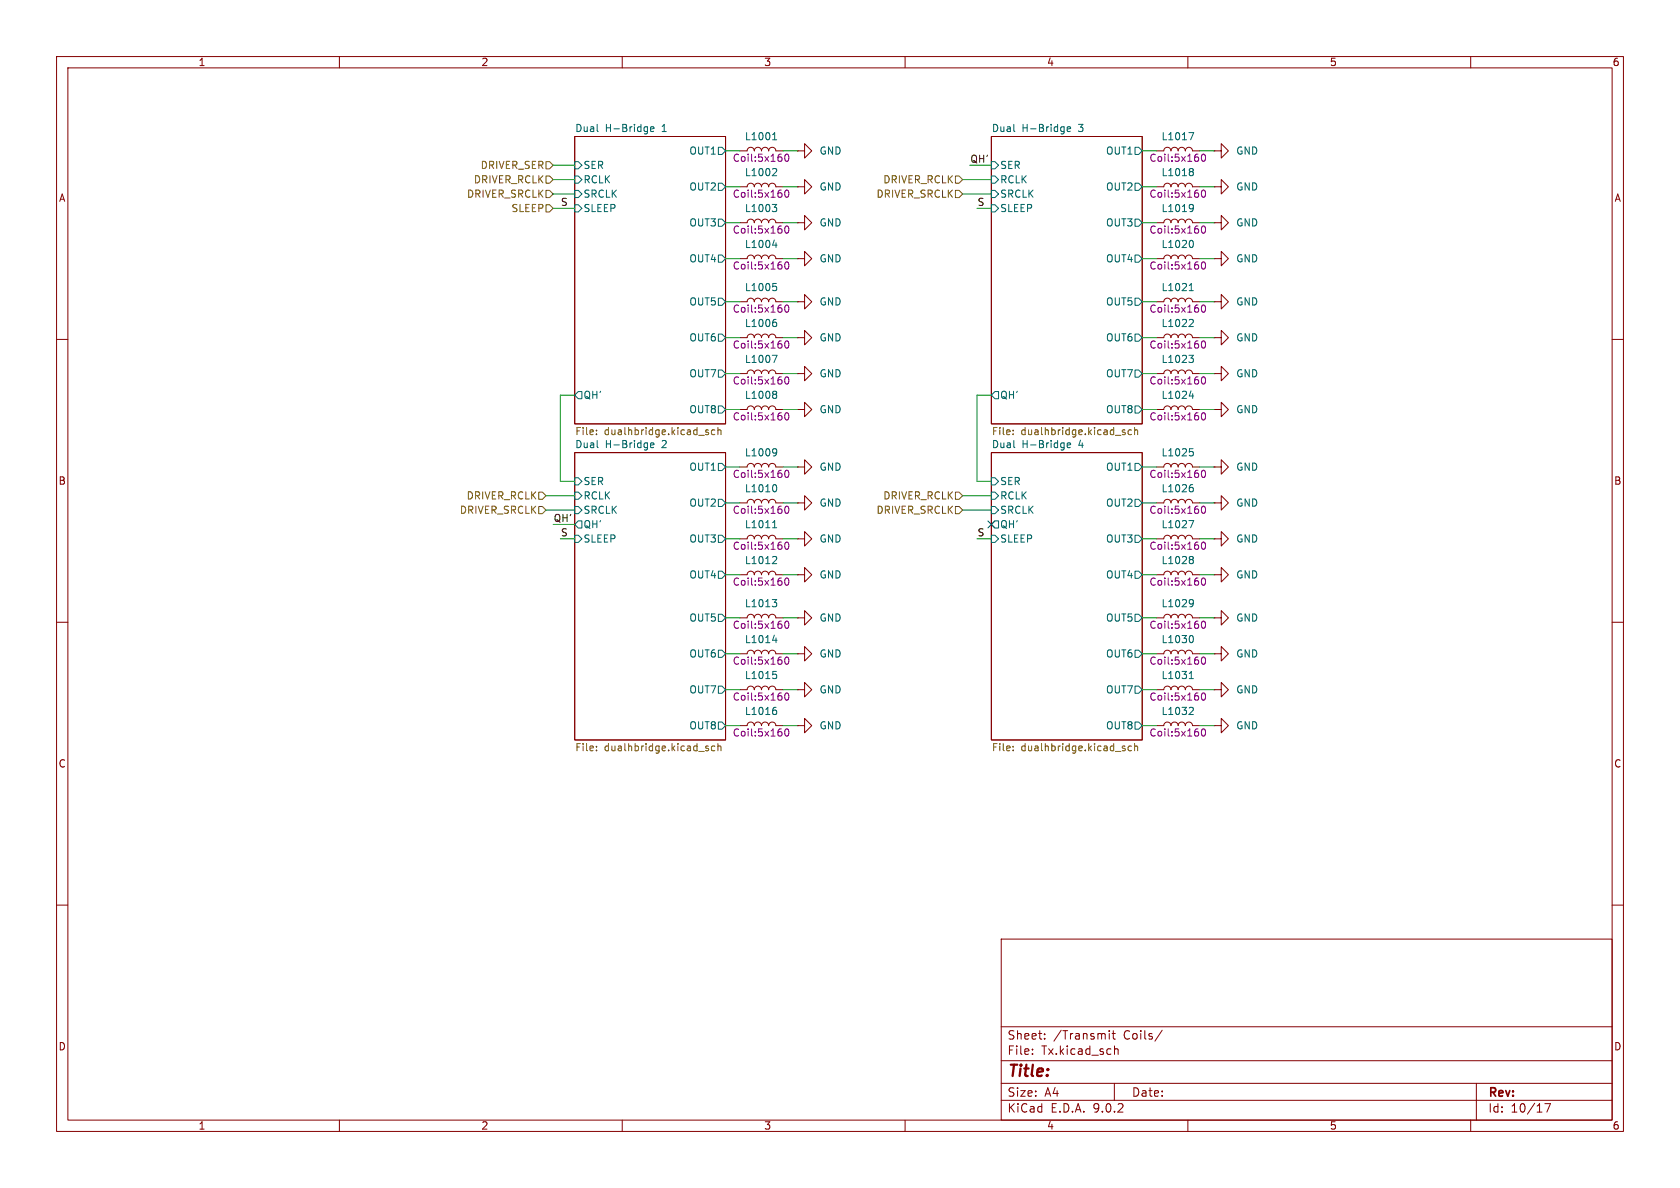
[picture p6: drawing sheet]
<svg xmlns="http://www.w3.org/2000/svg" width="297mm" height="210mm" viewBox="0 0 297 210" stroke-linecap="round" stroke-linejoin="round" font-family="sans-serif">
<g fill="none" stroke="#840000" stroke-width=".18">
<path d="M10 10h277v190h-277zM12 12h273v186h-273zM60 10v2M110 10v2M160 10v2M210 10v2M260 10v2M101.6 24.1h26.7v50.8h-26.7zM130.8 26.7h1.3a.64 .64 0 0 1 .6-.7 .64 .64 0 0 1 .6 .7 .64 .64 0 0 1 .7-.7 .64 .64 0 0 1 .6 .7 .64 .64 0 0 1 .7-.7 .64 .64 0 0 1 .6 .7 .64 .64 0 0 1 .6-.7 .64 .64 0 0 1 .7 .7h1.2M130.8 39.4h1.3a.64 .64 0 0 1 .6-.7 .64 .64 0 0 1 .6 .7 .64 .64 0 0 1 .7-.7 .64 .64 0 0 1 .6 .7 .64 .64 0 0 1 .7-.7 .64 .64 0 0 1 .6 .7 .64 .64 0 0 1 .6-.7 .64 .64 0 0 1 .7 .7h1.2M130.8 33h1.3a.64 .64 0 0 1 .6-.6 .64 .64 0 0 1 .6 .6 .64 .64 0 0 1 .7-.6 .64 .64 0 0 1 .6 .6 .64 .64 0 0 1 .7-.6 .64 .64 0 0 1 .6 .6 .64 .64 0 0 1 .6-.6 .64 .64 0 0 1 .7 .6h1.2M141 33h1.2v-1.2l1.3 1.2-1.3 1.3v-1.3"/>
<path d="M141 33h.1M141 39.4h1.2v-1.3l1.3 1.3-1.3 1.2v-1.2M141 39.4h.1M141 26.7h1.2v-1.3l1.3 1.3-1.3 1.2v-1.2M141 26.7h.1M175.3 24.1h26.6v50.8h-26.6zM204.5 26.7h1.2a.64 .64 0 0 1 .7-.7 .64 .64 0 0 1 .6 .7 .64 .64 0 0 1 .6-.7 .64 .64 0 0 1 .7 .7 .64 .64 0 0 1 .6-.7 .64 .64 0 0 1 .6 .7 .64 .64 0 0 1 .7-.7 .64 .64 0 0 1 .6 .7h1.3M204.5 39.4h1.2a.64 .64 0 0 1 .7-.7 .64 .64 0 0 1 .6 .7 .64 .64 0 0 1 .6-.7 .64 .64 0 0 1 .7 .7 .64 .64 0 0 1 .6-.7 .64 .64 0 0 1 .6 .7 .64 .64 0 0 1 .7-.7 .64 .64 0 0 1 .6 .7h1.3M204.5 33h1.2a.64 .64 0 0 1 .7-.6 .64 .64 0 0 1 .6 .6 .64 .64 0 0 1 .6-.6 .64 .64 0 0 1 .7 .6 .64 .64 0 0 1 .6-.6 .64 .64 0 0 1 .6 .6 .64 .64 0 0 1 .7-.6 .64 .64 0 0 1 .6 .6h1.3M214.6 26.7h1.3v-1.3l1.3 1.3-1.3 1.2v-1.2M214.6 26.7h.1M214.6 33h1.3v-1.2l1.3 1.2-1.3 1.3v-1.3"/>
<path d="M214.6 33h.1M214.6 39.4h1.3v-1.3l1.3 1.3-1.3 1.2v-1.2M214.6 39.4h.1M130.8 45.7h1.3a.64 .64 0 0 1 .6-.6 .64 .64 0 0 1 .6 .6 .64 .64 0 0 1 .7-.6 .64 .64 0 0 1 .6 .6 .64 .64 0 0 1 .7-.6 .64 .64 0 0 1 .6 .6 .64 .64 0 0 1 .6-.6 .64 .64 0 0 1 .7 .6h1.2M130.8 59.7h1.3a.64 .64 0 0 1 .6-.6 .64 .64 0 0 1 .6 .6 .64 .64 0 0 1 .7-.6 .64 .64 0 0 1 .6 .6 .64 .64 0 0 1 .7-.6 .64 .64 0 0 1 .6 .6 .64 .64 0 0 1 .6-.6 .64 .64 0 0 1 .7 .6h1.2M130.8 53.3h1.3a.64 .64 0 0 1 .6-.6 .64 .64 0 0 1 .6 .6 .64 .64 0 0 1 .7-.6 .64 .64 0 0 1 .6 .6 .64 .64 0 0 1 .7-.6 .64 .64 0 0 1 .6 .6 .64 .64 0 0 1 .6-.6 .64 .64 0 0 1 .7 .6h1.2M141 53.3h1.2v-1.2l1.3 1.2-1.3 1.3v-1.3M141 53.3h.1M141 45.7h1.2v-1.2l1.3 1.2-1.3 1.3v-1.3M141 45.7h.1M141 59.7h1.2v-1.3l1.3 1.3-1.3 1.3v-1.3M141 59.7h.1"/>
<path d="M204.5 45.7h1.2a.64 .64 0 0 1 .7-.6 .64 .64 0 0 1 .6 .6 .64 .64 0 0 1 .6-.6 .64 .64 0 0 1 .7 .6 .64 .64 0 0 1 .6-.6 .64 .64 0 0 1 .6 .6 .64 .64 0 0 1 .7-.6 .64 .64 0 0 1 .6 .6h1.3M204.5 53.3h1.2a.64 .64 0 0 1 .7-.6 .64 .64 0 0 1 .6 .6 .64 .64 0 0 1 .6-.6 .64 .64 0 0 1 .7 .6 .64 .64 0 0 1 .6-.6 .64 .64 0 0 1 .6 .6 .64 .64 0 0 1 .7-.6 .64 .64 0 0 1 .6 .6h1.3M204.5 59.7h1.2a.64 .64 0 0 1 .7-.6 .64 .64 0 0 1 .6 .6 .64 .64 0 0 1 .6-.6 .64 .64 0 0 1 .7 .6 .64 .64 0 0 1 .6-.6 .64 .64 0 0 1 .6 .6 .64 .64 0 0 1 .7-.6 .64 .64 0 0 1 .6 .6h1.3M214.6 45.7h1.3v-1.2l1.3 1.2-1.3 1.3v-1.3M214.6 45.7h.1M214.6 53.3h1.3v-1.2l1.3 1.2-1.3 1.3v-1.3M214.6 53.3h.1M214.6 59.7h1.3v-1.3l1.3 1.3-1.3 1.3v-1.3M214.6 59.7h.1M10 60h2M130.8 72.4h1.3a.64 .64 0 0 1 .6-.6 .64 .64 0 0 1 .6 .6 .64 .64 0 0 1 .7-.6 .64 .64 0 0 1 .6 .6 .64 .64 0 0 1 .7-.6 .64 .64 0 0 1 .6 .6 .64 .64 0 0 1 .6-.6 .64 .64 0 0 1 .7 .6h1.2M130.8 66h1.3a.64 .64 0 0 1 .6-.6 .64 .64 0 0 1 .6 .6 .64 .64 0 0 1 .7-.6 .64 .64 0 0 1 .6 .6 .64 .64 0 0 1 .7-.6 .64 .64 0 0 1 .6 .6 .64 .64 0 0 1 .6-.6 .64 .64 0 0 1 .7 .6h1.2"/>
<path d="M141 66h1.2v-1.2l1.3 1.2-1.3 1.3v-1.3M141 66h.1M141 72.4h1.2v-1.3l1.3 1.3-1.3 1.3v-1.3M141 72.4h.1M204.5 72.4h1.2a.64 .64 0 0 1 .7-.6 .64 .64 0 0 1 .6 .6 .64 .64 0 0 1 .6-.6 .64 .64 0 0 1 .7 .6 .64 .64 0 0 1 .6-.6 .64 .64 0 0 1 .6 .6 .64 .64 0 0 1 .7-.6 .64 .64 0 0 1 .6 .6h1.3M204.5 66h1.2a.64 .64 0 0 1 .7-.6 .64 .64 0 0 1 .6 .6 .64 .64 0 0 1 .6-.6 .64 .64 0 0 1 .7 .6 .64 .64 0 0 1 .6-.6 .64 .64 0 0 1 .6 .6 .64 .64 0 0 1 .7-.6 .64 .64 0 0 1 .6 .6h1.3M214.6 66h1.3v-1.2l1.3 1.2-1.3 1.3v-1.3M214.6 66h.1M214.6 72.4h1.3v-1.3l1.3 1.3-1.3 1.3v-1.3M214.6 72.4h.1M285 60h2M101.6 80h26.7v50.8h-26.7z"/>
<path d="M130.8 82.6h1.3a.64 .64 0 0 1 .6-.7 .64 .64 0 0 1 .6 .7 .64 .64 0 0 1 .7-.7 .64 .64 0 0 1 .6 .7 .64 .64 0 0 1 .7-.7 .64 .64 0 0 1 .6 .7 .64 .64 0 0 1 .6-.7 .64 .64 0 0 1 .7 .7h1.2M130.8 88.9h1.3a.64 .64 0 0 1 .6-.6 .64 .64 0 0 1 .6 .6 .64 .64 0 0 1 .7-.6 .64 .64 0 0 1 .6 .6 .64 .64 0 0 1 .7-.6 .64 .64 0 0 1 .6 .6 .64 .64 0 0 1 .6-.6 .64 .64 0 0 1 .7 .6h1.2M130.8 95.3h1.3a.64 .64 0 0 1 .6-.7 .64 .64 0 0 1 .6 .7 .64 .64 0 0 1 .7-.7 .64 .64 0 0 1 .6 .7 .64 .64 0 0 1 .7-.7 .64 .64 0 0 1 .6 .7 .64 .64 0 0 1 .6-.7 .64 .64 0 0 1 .7 .7h1.2M141 82.6h1.2v-1.3l1.3 1.3-1.3 1.2v-1.2M141 82.6h.1M141 88.9h1.2v-1.3l1.3 1.3-1.3 1.3v-1.3M141 88.9h.1M141 95.3h1.2v-1.3l1.3 1.3-1.3 1.2v-1.2M141 95.3h.1M175.3 80h26.6v50.8h-26.6zM204.5 88.9h1.2a.64 .64 0 0 1 .7-.6 .64 .64 0 0 1 .6 .6 .64 .64 0 0 1 .6-.6 .64 .64 0 0 1 .7 .6 .64 .64 0 0 1 .6-.6 .64 .64 0 0 1 .6 .6 .64 .64 0 0 1 .7-.6 .64 .64 0 0 1 .6 .6h1.3M204.5 82.6h1.2a.64 .64 0 0 1 .7-.7 .64 .64 0 0 1 .6 .7 .64 .64 0 0 1 .6-.7 .64 .64 0 0 1 .7 .7 .64 .64 0 0 1 .6-.7 .64 .64 0 0 1 .6 .7 .64 .64 0 0 1 .7-.7 .64 .64 0 0 1 .6 .7h1.3"/>
<path d="M204.5 95.3h1.2a.64 .64 0 0 1 .7-.7 .64 .64 0 0 1 .6 .7 .64 .64 0 0 1 .6-.7 .64 .64 0 0 1 .7 .7 .64 .64 0 0 1 .6-.7 .64 .64 0 0 1 .6 .7 .64 .64 0 0 1 .7-.7 .64 .64 0 0 1 .6 .7h1.3M214.6 82.6h1.3v-1.3l1.3 1.3-1.3 1.2v-1.2M214.6 82.6h.1M214.6 95.3h1.3v-1.3l1.3 1.3-1.3 1.2v-1.2M214.6 95.3h.1M214.6 88.9h1.3v-1.3l1.3 1.3-1.3 1.3v-1.3M214.6 88.9h.1M10 110h2M130.8 115.6h1.3a.64 .64 0 0 1 .6-.7 .64 .64 0 0 1 .6 .7 .64 .64 0 0 1 .7-.7 .64 .64 0 0 1 .6 .7 .64 .64 0 0 1 .7-.7 .64 .64 0 0 1 .6 .7 .64 .64 0 0 1 .6-.7 .64 .64 0 0 1 .7 .7h1.2M130.8 109.2h1.3a.64 .64 0 0 1 .6-.6 .64 .64 0 0 1 .6 .6 .64 .64 0 0 1 .7-.6 .64 .64 0 0 1 .6 .6 .64 .64 0 0 1 .7-.6 .64 .64 0 0 1 .6 .6 .64 .64 0 0 1 .6-.6 .64 .64 0 0 1 .7 .6h1.2M130.8 101.6h1.3a.64 .64 0 0 1 .6-.6 .64 .64 0 0 1 .6 .6 .64 .64 0 0 1 .7-.6 .64 .64 0 0 1 .6 .6 .64 .64 0 0 1 .7-.6 .64 .64 0 0 1 .6 .6 .64 .64 0 0 1 .6-.6 .64 .64 0 0 1 .7 .6h1.2M141 101.6h1.2v-1.3l1.3 1.3-1.3 1.3v-1.3"/>
<path d="M141 101.6h.1M141 109.2h1.2v-1.2l1.3 1.2-1.3 1.3v-1.3M141 109.2h.1M141 115.6h1.2v-1.3l1.3 1.3-1.3 1.2v-1.2M141 115.6h.1M204.5 101.6h1.2a.64 .64 0 0 1 .7-.6 .64 .64 0 0 1 .6 .6 .64 .64 0 0 1 .6-.6 .64 .64 0 0 1 .7 .6 .64 .64 0 0 1 .6-.6 .64 .64 0 0 1 .6 .6 .64 .64 0 0 1 .7-.6 .64 .64 0 0 1 .6 .6h1.3M204.5 109.2h1.2a.64 .64 0 0 1 .7-.6 .64 .64 0 0 1 .6 .6 .64 .64 0 0 1 .6-.6 .64 .64 0 0 1 .7 .6 .64 .64 0 0 1 .6-.6 .64 .64 0 0 1 .6 .6 .64 .64 0 0 1 .7-.6 .64 .64 0 0 1 .6 .6h1.3M204.5 115.6h1.2a.64 .64 0 0 1 .7-.7 .64 .64 0 0 1 .6 .7 .64 .64 0 0 1 .6-.7 .64 .64 0 0 1 .7 .7 .64 .64 0 0 1 .6-.7 .64 .64 0 0 1 .6 .7 .64 .64 0 0 1 .7-.7 .64 .64 0 0 1 .6 .7h1.3M214.6 109.2h1.3v-1.2l1.3 1.2-1.3 1.3v-1.3M214.6 109.2h.1M214.6 101.6h1.3v-1.3l1.3 1.3-1.3 1.3v-1.3M214.6 101.6h.1"/>
<path d="M214.6 115.6h1.3v-1.3l1.3 1.3-1.3 1.2v-1.2M214.6 115.6h.1M285 110h2M130.8 121.9h1.3a.64 .64 0 0 1 .6-.6 .64 .64 0 0 1 .6 .6 .64 .64 0 0 1 .7-.6 .64 .64 0 0 1 .6 .6 .64 .64 0 0 1 .7-.6 .64 .64 0 0 1 .6 .6 .64 .64 0 0 1 .6-.6 .64 .64 0 0 1 .7 .6h1.2M130.8 128.3h1.3a.64 .64 0 0 1 .6-.7 .64 .64 0 0 1 .6 .7 .64 .64 0 0 1 .7-.7 .64 .64 0 0 1 .6 .7 .64 .64 0 0 1 .7-.7 .64 .64 0 0 1 .6 .7 .64 .64 0 0 1 .6-.7 .64 .64 0 0 1 .7 .7h1.2M141 128.3h1.2v-1.3l1.3 1.3-1.3 1.2v-1.2M141 128.3h.1M141 121.9h1.2v-1.2l1.3 1.2-1.3 1.3v-1.3M141 121.9h.1M204.5 121.9h1.2a.64 .64 0 0 1 .7-.6 .64 .64 0 0 1 .6 .6 .64 .64 0 0 1 .6-.6 .64 .64 0 0 1 .7 .6 .64 .64 0 0 1 .6-.6 .64 .64 0 0 1 .6 .6 .64 .64 0 0 1 .7-.6 .64 .64 0 0 1 .6 .6h1.3M204.5 128.3h1.2a.64 .64 0 0 1 .7-.7 .64 .64 0 0 1 .6 .7 .64 .64 0 0 1 .6-.7 .64 .64 0 0 1 .7 .7 .64 .64 0 0 1 .6-.7 .64 .64 0 0 1 .6 .7 .64 .64 0 0 1 .7-.7 .64 .64 0 0 1 .6 .7h1.3M214.6 128.3h1.3v-1.3l1.3 1.3-1.3 1.2v-1.2"/>
<path d="M214.6 128.3h.1M214.6 121.9h1.3v-1.2l1.3 1.2-1.3 1.3v-1.3M214.6 121.9h.1M10 160h2M177 166h108v32h-108zM285 160h2M60 198v2M110 198v2M160 198v2M177 194.5h108M177 191.5h108M177 187.5h108"/>
<path d="M177 181.5h108M182.5 186.3v.1M182.5 185.5v.1M184.7 183.6v.1M184.7 182.8v.1M196.1 182.2v.1M196.1 182.7v1M196.6 182.7h.6M196.8 182.2v1.3l.4 .2M197 191.5v3M197 184.9v1.5M197 185.5l.2-.1 .4 .1 .1 .9"/>
<path d="M205.5 182.1l-1.3 2M210 198v2M260 198v2M261 191.5v6.5M273.1 195.1h1l-.6 1.5"/>
</g>
<g fill="none" stroke="#006464" stroke-width=".18">
<path d="M101.6 33.7h.6l.7 .6-.7 .6h-.6zM101.6 31.1h.6l.7 .7-.7 .6h-.6zM101.6 28.6h.6l.7 .6-.7 .6h-.6zM101.6 36.2h.6l.7 .6-.7 .7h-.6zM105.6 23.2l.2 .1M115 22.8l.6-.1-.1-.2-.3-.1-.2 .2 .1 .6h.4M127 26h.6l.7 .7-.7 .6h-.6zM127 32.4h.6l.7 .6-.7 .7h-.6zM127 38.7h.6l.7 .7-.7 .6h-.6zM136.5 36.1h.8l-.4 .5 .4 .1v.5l-.2 .2h-.4M136.6 24.7h.7M136.7 23.7l.2-.3v1.3"/>
<path d="M136.8 29.8h.4l.1 .4-.8 .9h.8M175.3 33.7h.6l.6 .6-.6 .6h-.6zM175.3 31.1h.6l.6 .7-.6 .6h-.6zM175.3 28.6h.6l.6 .6-.6 .6h-.6zM175.3 36.2h.6l.6 .6-.6 .7h-.6zM179.3 23.2l.1 .1M188.7 22.8l.6-.1-.1-.2-.4-.1-.1 .2v.6h.5M200.7 26h.6l.6 .7-.6 .6h-.6zM200.7 32.4h.6l.6 .6-.6 .7h-.6zM200.7 38.7h.6l.6 .7-.6 .6h-.6zM210.2 23.4h.8l-.5 1.3M210.5 29.8h.2l.3 .2-.3 .3"/>
<path d="M210.5 36.1l.4 .2a.84 .84 0 0 1-.3 1.1M210.5 30.3h.2M210.7 30.3l.3 .3v.2l-.1 .2-.4 .1M211 36.7l-.3 .2h-.2M127 45.1h.6l.7 .6-.7 .7h-.6zM127 52.7h.6l.7 .6-.7 .7h-.6zM127 59.1h.6l.7 .6-.7 .6h-.6zM136.6 43.3h.8M136.6 50.1h.7M136.8 50.6h.3l.2 .2-.1 .5-.4 .1M136.8 56.9h.3l.2 .3v.4l-.5 .1M136.9 56.5h.3"/>
<path d="M137.2 42.9v.9M200.7 45.1h.6l.6 .6-.6 .7h-.6zM200.7 52.7h.6l.6 .6-.6 .7h-.6zM200.7 59.1h.6l.6 .6-.6 .6h-.6zM210.2 51.4h.8M210.4 50.4l.2-.3v1.3M210.4 56.5h.5l.1 .3-.8 .9h.8M210.7 42.5a.79 .79 0 0 1 0 1.3M101.6 69.9l.6-.7h.7v1.3h-.7zM105.6 79.1h.2M115 78.7l.6-.1-.1-.3h-.3l-.2 .2 .1 .6h.4M127 65.4h.6l.7 .6-.7 .7h-.6z"/>
<path d="M127 71.8h.6l.7 .6-.7 .6h-.6zM136.5 62.8h.9l-.6 1.3M136.8 69.2h.3l.2 .2-.2 .3M136.8 79.3l.5 .1a.84 .84 0 0 1-.4 1.2M136.8 69.7h.3M137.1 69.7l.2 .2v.3l-.1 .2h-.4M137.3 79.9l-.2 .2h-.3M175.3 69.9l.6-.7h.6v1.3h-.6zM179.3 79.1h.1M188.7 78.7l.6-.1-.1-.3h-.4l-.1 .2v.6h.5M200.7 65.4h.6l.6 .6-.6 .7h-.6zM200.7 71.8h.6l.6 .6-.6 .6h-.6z"/>
<path d="M210.2 62.8h.8l-.5 .5 .4 .1 .1 .4-.3 .3h-.3M210.2 70h.8M210.3 79.3h.6M210.4 79.8h.3l.3 .2-.1 .5-.5 .1M210.9 69.6v.8M101.6 92.7l.6-.6h.7v1.2h-.7zM101.6 89.5h.6l.7 .7-.7 .6h-.6zM101.6 87h.6l.7 .6-.7 .7h-.6zM101.6 84.5h.6l.7 .6-.7 .6h-.6zM101.6 94.6h.6l.7 .7-.7 .6h-.6zM127 81.9h.6l.7 .7-.7 .6h-.6zM127 88.3h.6l.7 .6-.7 .6h-.6z"/>
<path d="M127 94.6h.6l.7 .7-.7 .6h-.6zM136.6 93.3h.7M136.7 92.3l.2-.3v1.3M136.8 98.4h.4l.1 .3-.8 .9h.8M137 85.7a.79 .79 0 0 1 0 1.2M175.3 89.5h.6l.6 .7-.6 .6h-.6zM175.3 87h.6l.6 .6-.6 .7h-.6zM175.3 84.5h.6l.6 .6-.6 .6h-.6zM175.3 94.6h.6l.6 .7-.6 .6h-.6zM175.9 92.1h.6v1.2h-.6l-.6-.6zM200.7 81.9h.6l.6 .7-.6 .6h-.6zM200.7 88.3h.6l.6 .6-.6 .6h-.6z"/>
<path d="M200.7 94.6h.6l.6 .7-.6 .6h-.6zM210.2 92h.8l-.5 1.3M210.5 98.4h.2l.3 .2-.3 .3M210.5 86.2h.2l.3 .2-.1 .4-.4 .1M210.5 98.9h.2M210.6 85.7h.3M210.7 98.9l.3 .3v.2l-.1 .2h-.4M127 101h.6l.7 .6-.7 .6h-.6zM127 108.6h.6l.7 .6-.7 .7h-.6zM127 114.9h.6l.7 .7-.7 .6h-.6zM136.5 106h.8l-.4 .5 .4 .1v.4l-.2 .3h-.4M136.6 113.2h.8"/>
<path d="M136.6 118.7h.7M136.8 119.2h.3l.2 .2-.1 .5-.4 .1M137.2 112.8v.8M200.7 101h.6l.6 .6-.6 .6h-.6zM200.7 108.6h.6l.6 .6-.6 .7h-.6zM200.7 114.9h.6l.6 .7-.6 .6h-.6zM210.2 120h.8M210.4 119l.2-.3v1.3M210.5 106l.4 .1a.84 .84 0 0 1-.3 1.2M210.7 112.3a.79 .79 0 0 1 0 1.3M211 106.5l-.3 .3h-.2M127 121.3h.6l.7 .6-.7 .7h-.6z"/>
<path d="M127 127.6h.6l.7 .7-.7 .6h-.6zM136.8 125.5h.3l.2 .3v.4l-.5 .1M136.9 125h.3M200.7 121.3h.6l.6 .6-.6 .7h-.6zM200.7 127.6h.6l.6 .7-.6 .6h-.6zM210.4 125l.5 .1 .1 .3-.8 .9h.8"/>
</g>
<g fill="none" stroke="#725600" stroke-width=".18">
<path d="M96.5 28.6h.7l.6 .6-.6 .6h-.7zM96.5 36.2h.7l.6 .6-.6 .7h-.7zM96.5 33.7h.7l.6 .6-.6 .6h-.7zM96.5 31.1h.7l.6 .7-.6 .6h-.7zM168.9 33.7h.6l.7 .6-.7 .6h-.6zM168.9 31.1h.6l.7 .7-.7 .6h-.6zM105.4 76.7v.1M105.4 76.1v.1M124.9 76.4l.3 .1 .1 .2-.2 .1h-.2M124.9 76l.3 .1M126.4 76.1l-.4-.1-.2 .2 .1 .6h.5M126.9 76.1l.2-.1 .3 .1 .1 .7"/>
<path d="M126.9 75.6v1.2M179.1 76.7v.1M179.1 76.1v.1M198.6 76.4l.3 .1v.2l-.1 .1h-.3M198.6 76l.3 .1M200 76.1l-.3-.1-.3 .2 .2 .6h.4M200.6 76.1l.2-.1 .3 .1v.7M200.6 75.6v1.2M95.2 89.5h.7l.6 .7-.6 .6h-.7zM95.2 87h.7l.6 .6-.6 .7h-.7zM168.9 89.5h.6l.7 .7-.7 .6h-.6zM168.9 87h.6l.7 .6-.7 .7h-.6z"/>
<path d="M105.4 131.9v.2M105.4 132.6v.1M124.9 132.3l.3 .1 .1 .1-.2 .2h-.2M124.9 131.9h.3M126.4 131.9h-.4l-.2 .2 .1 .6h.5M126.9 131.4v1.3M126.9 132l.2-.1h.3l.1 .8M179.1 131.9v.2M179.1 132.6v.1M198.6 132.3l.3 .1v.1l-.1 .2h-.3M198.6 131.9h.3M200 131.9h-.3l-.3 .2 .2 .6h.4"/>
<path d="M200.6 131.4v1.3M200.6 132l.2-.1h.3v.8"/>
</g>
<g fill="none" stroke="#840084" stroke-width=".18">
<path d="M138.9 27.4l.1-.2a.68 .68 0 0 1 .5 .7 .68 .68 0 0 1-.5 .6l-.1-.1-.2-.4zM138.9 33.7l.1-.1a.68 .68 0 0 1 .5 .6 .68 .68 0 0 1-.5 .7l-.1-.2-.2-.3zM212.6 27.3l.1-.1a.68 .68 0 0 1 .4 .7 .68 .68 0 0 1-.4 .6 .84 .84 0 0 1-.1-1.2zM212.6 33.7l.1-.1a.68 .68 0 0 1 .4 .6 .68 .68 0 0 1-.4 .7 .84 .84 0 0 1-.1-1.2zM138.9 40.1l.1-.2a.68 .68 0 0 1 .5 .7 .68 .68 0 0 1-.5 .6l-.1-.1-.2-.4zM138.9 46.4l.1-.1a.68 .68 0 0 1 .5 .6 .68 .68 0 0 1-.5 .7l-.1-.2-.2-.3zM138.9 54l.1-.1a.68 .68 0 0 1 .5 .7 .68 .68 0 0 1-.5 .6l-.1-.1-.2-.4zM212.6 40l.1-.1a.68 .68 0 0 1 .4 .7 .68 .68 0 0 1-.4 .6 .84 .84 0 0 1-.1-1.2zM212.6 46.4l.1-.1a.68 .68 0 0 1 .4 .6 .68 .68 0 0 1-.4 .7 .84 .84 0 0 1-.1-1.2zM212.6 54l.1-.1a.68 .68 0 0 1 .4 .7 .68 .68 0 0 1-.4 .6 .84 .84 0 0 1-.1-1.2zM138.9 66.7l.1-.1a.68 .68 0 0 1 .5 .7 .68 .68 0 0 1-.5 .6l-.1-.1-.2-.4zM138.9 60.4l.1-.1a.68 .68 0 0 1 .5 .6 .68 .68 0 0 1-.5 .6l-.1-.1-.2-.3z"/>
<path d="M138.9 73.1l.1-.1a.68 .68 0 0 1 .5 .6 .68 .68 0 0 1-.5 .6l-.1-.1-.2-.3zM212.6 60.3h.1a.68 .68 0 0 1 .4 .6 .68 .68 0 0 1-.4 .6 .84 .84 0 0 1-.1-1.2zM212.6 66.7l.1-.1a.68 .68 0 0 1 .4 .7 .68 .68 0 0 1-.4 .6 .84 .84 0 0 1-.1-1.2zM212.6 73h.1a.68 .68 0 0 1 .4 .6 .68 .68 0 0 1-.4 .6 .84 .84 0 0 1-.1-1.2zM138.9 89.6l.1-.1a.68 .68 0 0 1 .5 .6 .68 .68 0 0 1-.5 .6l-.1-.1-.2-.3zM138.9 83.3l.1-.2a.68 .68 0 0 1 .5 .7 .68 .68 0 0 1-.5 .6l-.1-.1-.2-.4zM138.9 96l.1-.2a.68 .68 0 0 1 .5 .7 .68 .68 0 0 1-.5 .6l-.1-.1-.2-.4zM212.6 83.2l.1-.1a.68 .68 0 0 1 .4 .7 .68 .68 0 0 1-.4 .6 .84 .84 0 0 1-.1-1.2zM212.6 89.5h.1a.68 .68 0 0 1 .4 .6 .68 .68 0 0 1-.4 .6 .84 .84 0 0 1-.1-1.2zM212.6 95.9l.1-.1a.68 .68 0 0 1 .4 .7 .68 .68 0 0 1-.4 .6 .84 .84 0 0 1-.1-1.2zM138.9 102.3l.1-.1a.68 .68 0 0 1 .5 .6 .68 .68 0 0 1-.5 .6l-.1-.1-.2-.3zM138.9 109.9l.1-.1a.68 .68 0 0 1 .5 .6 .68 .68 0 0 1-.5 .7l-.1-.2-.2-.3z"/>
<path d="M138.9 116.3l.1-.2a.68 .68 0 0 1 .5 .7 .68 .68 0 0 1-.5 .6l-.1-.1-.2-.4zM212.6 102.2h.1a.68 .68 0 0 1 .4 .6 .68 .68 0 0 1-.4 .6 .84 .84 0 0 1-.1-1.2zM212.6 109.9l.1-.1a.68 .68 0 0 1 .4 .6 .68 .68 0 0 1-.4 .7 .84 .84 0 0 1-.1-1.2zM212.6 116.2l.1-.1a.68 .68 0 0 1 .4 .7 .68 .68 0 0 1-.4 .6 .84 .84 0 0 1-.1-1.2zM138.9 122.6l.1-.1a.68 .68 0 0 1 .5 .6 .68 .68 0 0 1-.5 .7l-.1-.2-.2-.3zM138.9 129l.1-.2a.68 .68 0 0 1 .5 .7 .68 .68 0 0 1-.5 .6l-.1-.1-.2-.4zM212.6 122.6l.1-.1a.68 .68 0 0 1 .4 .6 .68 .68 0 0 1-.4 .7 .84 .84 0 0 1-.1-1.2zM212.6 128.9l.1-.1a.68 .68 0 0 1 .4 .7 .68 .68 0 0 1-.4 .6 .84 .84 0 0 1-.1-1.2z"/>
</g>
<g fill="none" stroke="#009600" stroke-width=".18">
<path d="M97.8 31.8h3.8M97.8 29.2h3.8M97.8 34.3h3.8M97.8 36.8h3.8M128.3 39.4h2.5M128.3 26.7h2.5M128.3 33h2.5M138.4 39.4h2.6M138.4 26.7h2.6M138.4 33h2.6M170.2 31.8h5.1M170.2 34.3h5.1"/>
<path d="M171.4 29.2h3.9M172.7 36.8h2.6M201.9 39.4h2.6M201.9 26.7h2.6M201.9 33h2.6M212.1 39.4h2.5M212.1 26.7h2.5M212.1 33h2.5M128.3 45.7h2.5M128.3 59.7h2.5M128.3 53.3h2.5M138.4 45.7h2.6"/>
<path d="M138.4 59.7h2.6M138.4 53.3h2.6M201.9 45.7h2.6M201.9 59.7h2.6M201.9 53.3h2.6M212.1 45.7h2.5M212.1 59.7h2.5M212.1 53.3h2.5M101.6 69.9h-2.5v15.2h2.5M128.3 66h2.5M128.3 72.4h2.5M138.4 66h2.6"/>
<path d="M138.4 72.4h2.6M175.3 69.9h-2.6v15.2h2.6M201.9 66h2.6M201.9 72.4h2.6M212.1 66h2.5M212.1 72.4h2.5M96.5 87.6h5.1M96.5 90.2h5.1M97.8 92.7h3.8M99.1 95.3h2.5M128.3 82.6h2.5M128.3 95.3h2.5"/>
<path d="M128.3 88.9h2.5M138.4 82.6h2.6M138.4 95.3h2.6M138.4 88.9h2.6M170.2 87.6h5.1M170.2 90.2h5.1M172.7 95.3h2.6M201.9 82.6h2.6M201.9 95.3h2.6M201.9 88.9h2.6M212.1 82.6h2.5M212.1 95.3h2.5"/>
<path d="M212.1 88.9h2.5M128.3 109.2h2.5M128.3 101.6h2.5M128.3 115.6h2.5M138.4 109.2h2.6M138.4 101.6h2.6M138.4 115.6h2.6M201.9 109.2h2.6M201.9 101.6h2.6M201.9 115.6h2.6M212.1 109.2h2.5M212.1 101.6h2.5"/>
<path d="M212.1 115.6h2.5M128.3 121.9h2.5M128.3 128.3h2.5M138.4 121.9h2.6M138.4 128.3h2.6M201.9 121.9h2.6M201.9 128.3h2.6M212.1 121.9h2.5M212.1 128.3h2.5"/>
</g>
<path d="M174.7 92.1l1.2 1.2M175.9 92.1l-1.2 1.2" fill="none" stroke="#000084" stroke-width=".18"/>
<text font-size="2.8" fill="#840000" x="178" y="190.9">Title:</text>
<g font-size="2.1" fill="#840000">
<text x="178" y="184">Sheet:</text>
<text x="186.2" y="184">/Transmit</text>
<text x="198.7" y="184">Coils/</text>
<text x="178" y="186.7">File:</text>
<text x="184.1" y="186.7">Tx.kicad_sch</text>
<text x="178" y="196.9">KiCad</text>
<text x="178" y="194.1">Size:</text>
<text x="184.7" y="194.1">A4</text>
<text x="185.7" y="196.9">E.D.A.</text>
<text x="193.3" y="196.9">9.0.2</text>
<text x="200" y="194.1">Date:</text>
<text x="263" y="194.3">Rev:</text>
<text x="263" y="196.9">Id:</text>
<text x="267.1" y="196.9">10/17</text>
</g>
<g font-size="1.8" fill="#840000">
<text x="35" y="11.9">1</text>
<text x="85" y="11.9">2</text>
<text x="135" y="11.9">3</text>
<text x="185" y="11.9">4</text>
<text x="235" y="11.9">5</text>
<text x="285" y="11.9">6</text>
<text x="10.3" y="35.9">A</text>
<text x="285.3" y="35.9">A</text>
<text x="10.3" y="85.9">B</text>
<text x="285.3" y="85.9">B</text>
<text x="10.3" y="135.9">C</text>
<text x="285.3" y="135.9">C</text>
<text x="10.3" y="185.9">D</text>
<text x="285.3" y="185.9">D</text>
<text x="35" y="199.9">1</text>
<text x="85" y="199.9">2</text>
<text x="135" y="199.9">3</text>
<text x="185" y="199.9">4</text>
<text x="235" y="199.9">5</text>
<text x="285" y="199.9">6</text>
</g>
<g font-size="1.8" fill="#006464">
<text x="101.6" y="23.4">Dual</text>
<text x="107" y="23.4">H-Bridge</text>
<text x="117.1" y="23.4">1</text>
<text x="175.3" y="23.4">Dual</text>
<text x="180.7" y="23.4">H-Bridge</text>
<text x="190.8" y="23.4">3</text>
<text x="121.8" y="27.5">OUT1</text>
<text x="131.6" y="25">L1001</text>
<text x="144.8" y="27.5">GND</text>
<text x="195.4" y="27.5">OUT1</text>
<text x="205.2" y="25">L1017</text>
<text x="218.4" y="27.5">GND</text>
<text x="103.1" y="35.2">SRCLK</text>
<text x="103.1" y="32.6">RCLK</text>
<text x="103.1" y="30.1">SER</text>
<text x="121.8" y="33.9">OUT2</text>
<text x="131.6" y="31.3">L1002</text>
<text x="144.8" y="33.9">GND</text>
<text x="176.7" y="35.2">SRCLK</text>
<text x="176.7" y="32.6">RCLK</text>
<text x="176.7" y="30.1">SER</text>
<text x="195.4" y="33.9">OUT2</text>
<text x="205.2" y="31.3">L1018</text>
<text x="218.4" y="33.9">GND</text>
<text x="103.1" y="37.7">SLEEP</text>
<text x="121.8" y="40.2">OUT3</text>
<text x="131.6" y="37.7">L1003</text>
<text x="144.8" y="40.2">GND</text>
<text x="176.7" y="37.7">SLEEP</text>
<text x="195.4" y="40.2">OUT3</text>
<text x="205.2" y="37.7">L1019</text>
<text x="218.4" y="40.2">GND</text>
<text x="121.8" y="46.6">OUT4</text>
<text x="131.6" y="44">L1004</text>
<text x="144.8" y="46.6">GND</text>
<text x="195.4" y="46.6">OUT4</text>
<text x="205.2" y="44">L1020</text>
<text x="218.4" y="46.6">GND</text>
<text x="131.6" y="51.7">L1005</text>
<text x="205.2" y="51.7">L1021</text>
<text x="121.8" y="54.2">OUT5</text>
<text x="131.6" y="58">L1006</text>
<text x="144.8" y="54.2">GND</text>
<text x="195.4" y="54.2">OUT5</text>
<text x="205.2" y="58">L1022</text>
<text x="218.4" y="54.2">GND</text>
<text x="121.8" y="60.6">OUT6</text>
<text x="131.6" y="64.4">L1007</text>
<text x="144.8" y="60.6">GND</text>
<text x="195.4" y="60.6">OUT6</text>
<text x="205.2" y="64.4">L1023</text>
<text x="218.4" y="60.6">GND</text>
<text x="103.1" y="70.7">QH'</text>
<text x="121.8" y="66.9">OUT7</text>
<text x="131.6" y="70.7">L1008</text>
<text x="144.8" y="66.9">GND</text>
<text x="176.7" y="70.7">QH'</text>
<text x="195.4" y="66.9">OUT7</text>
<text x="205.2" y="70.7">L1024</text>
<text x="218.4" y="66.9">GND</text>
<text x="101.6" y="77.2">File:</text>
<text x="121.8" y="73.3">OUT8</text>
<text x="144.8" y="73.3">GND</text>
<text x="175.3" y="77.2">File:</text>
<text x="195.4" y="73.3">OUT8</text>
<text x="218.4" y="73.3">GND</text>
<text x="101.6" y="79.3">Dual</text>
<text x="107" y="79.3">H-Bridge</text>
<text x="117.1" y="79.3">2</text>
<text x="121.8" y="83.4">OUT1</text>
<text x="131.6" y="80.9">L1009</text>
<text x="144.8" y="83.4">GND</text>
<text x="175.3" y="79.3">Dual</text>
<text x="180.7" y="79.3">H-Bridge</text>
<text x="190.8" y="79.3">4</text>
<text x="195.4" y="83.4">OUT1</text>
<text x="205.2" y="80.9">L1025</text>
<text x="218.4" y="83.4">GND</text>
<text x="103.1" y="88.5">RCLK</text>
<text x="103.1" y="86">SER</text>
<text x="121.8" y="89.8">OUT2</text>
<text x="131.6" y="87.2">L1010</text>
<text x="144.8" y="89.8">GND</text>
<text x="176.7" y="88.5">RCLK</text>
<text x="176.7" y="86">SER</text>
<text x="195.4" y="89.8">OUT2</text>
<text x="205.2" y="87.2">L1026</text>
<text x="218.4" y="89.8">GND</text>
<text x="103.1" y="93.6">QH'</text>
<text x="103.1" y="91">SRCLK</text>
<text x="131.6" y="93.6">L1011</text>
<text x="176.7" y="93.6">QH'</text>
<text x="176.7" y="91">SRCLK</text>
<text x="205.2" y="93.6">L1027</text>
<text x="103.1" y="96.1">SLEEP</text>
<text x="121.8" y="96.1">OUT3</text>
<text x="131.6" y="99.9">L1012</text>
<text x="144.8" y="96.1">GND</text>
<text x="176.7" y="96.1">SLEEP</text>
<text x="195.4" y="96.1">OUT3</text>
<text x="205.2" y="99.9">L1028</text>
<text x="218.4" y="96.1">GND</text>
<text x="121.8" y="102.5">OUT4</text>
<text x="131.6" y="107.5">L1013</text>
<text x="144.8" y="102.5">GND</text>
<text x="195.4" y="102.5">OUT4</text>
<text x="205.2" y="107.5">L1029</text>
<text x="218.4" y="102.5">GND</text>
<text x="121.8" y="110.1">OUT5</text>
<text x="131.6" y="113.9">L1014</text>
<text x="144.8" y="110.1">GND</text>
<text x="195.4" y="110.1">OUT5</text>
<text x="205.2" y="113.9">L1030</text>
<text x="218.4" y="110.1">GND</text>
<text x="121.8" y="116.4">OUT6</text>
<text x="144.8" y="116.4">GND</text>
<text x="195.4" y="116.4">OUT6</text>
<text x="218.4" y="116.4">GND</text>
<text x="121.8" y="122.8">OUT7</text>
<text x="131.6" y="120.2">L1015</text>
<text x="144.8" y="122.8">GND</text>
<text x="195.4" y="122.8">OUT7</text>
<text x="205.2" y="120.2">L1031</text>
<text x="218.4" y="122.8">GND</text>
<text x="121.8" y="129.1">OUT8</text>
<text x="131.6" y="126.6">L1016</text>
<text x="144.8" y="129.1">GND</text>
<text x="195.4" y="129.1">OUT8</text>
<text x="205.2" y="126.6">L1032</text>
<text x="218.4" y="129.1">GND</text>
</g>
<g font-size="1.8" fill="#840084">
<text x="129.4" y="28.8">Coil:5x160</text>
<text x="203.1" y="28.8">Coil:5x160</text>
<text x="129.4" y="35.2">Coil:5x160</text>
<text x="203.1" y="35.2">Coil:5x160</text>
<text x="129.4" y="41.5">Coil:5x160</text>
<text x="203.1" y="41.5">Coil:5x160</text>
<text x="129.4" y="47.9">Coil:5x160</text>
<text x="203.1" y="47.9">Coil:5x160</text>
<text x="129.4" y="55.5">Coil:5x160</text>
<text x="203.1" y="55.5">Coil:5x160</text>
<text x="129.4" y="61.8">Coil:5x160</text>
<text x="203.1" y="61.8">Coil:5x160</text>
<text x="129.4" y="68.2">Coil:5x160</text>
<text x="203.1" y="68.2">Coil:5x160</text>
<text x="129.4" y="74.5">Coil:5x160</text>
<text x="203.1" y="74.5">Coil:5x160</text>
<text x="129.4" y="84.7">Coil:5x160</text>
<text x="203.1" y="84.7">Coil:5x160</text>
<text x="129.4" y="91">Coil:5x160</text>
<text x="203.1" y="91">Coil:5x160</text>
<text x="129.4" y="97.4">Coil:5x160</text>
<text x="203.1" y="97.4">Coil:5x160</text>
<text x="129.4" y="103.7">Coil:5x160</text>
<text x="203.1" y="103.7">Coil:5x160</text>
<text x="129.4" y="111.4">Coil:5x160</text>
<text x="203.1" y="111.4">Coil:5x160</text>
<text x="129.4" y="117.7">Coil:5x160</text>
<text x="203.1" y="117.7">Coil:5x160</text>
<text x="129.4" y="124.1">Coil:5x160</text>
<text x="203.1" y="124.1">Coil:5x160</text>
<text x="129.4" y="130.4">Coil:5x160</text>
<text x="203.1" y="130.4">Coil:5x160</text>
</g>
<g font-size="1.8" fill="#0f0f0f">
<text x="171.4" y="28.9">QH'</text>
<text x="99.1" y="36.5">S</text>
<text x="172.7" y="36.5">S</text>
<text x="97.8" y="92.4">QH'</text>
<text x="99.1" y="94.9">S</text>
<text x="172.7" y="94.9">S</text>
</g>
<g font-size="1.8" fill="#725600">
<text x="82.5" y="35.2">DRIVER_SRCLK</text>
<text x="83.7" y="32.6">DRIVER_RCLK</text>
<text x="84.9" y="30.1">DRIVER_SER</text>
<text x="154.8" y="35.2">DRIVER_SRCLK</text>
<text x="156.1" y="32.6">DRIVER_RCLK</text>
<text x="90.3" y="37.7">SLEEP</text>
<text x="106.8" y="77.2">dualhbridge.kicad_sch</text>
<text x="180.5" y="77.2">dualhbridge.kicad_sch</text>
<text x="82.4" y="88.5">DRIVER_RCLK</text>
<text x="156.1" y="88.5">DRIVER_RCLK</text>
<text x="81.2" y="91">DRIVER_SRCLK</text>
<text x="154.8" y="91">DRIVER_SRCLK</text>
<text x="101.6" y="133.1">File:</text>
<text x="106.8" y="133.1">dualhbridge.kicad_sch</text>
<text x="175.3" y="133.1">File:</text>
<text x="180.5" y="133.1">dualhbridge.kicad_sch</text>
</g>
</svg>
